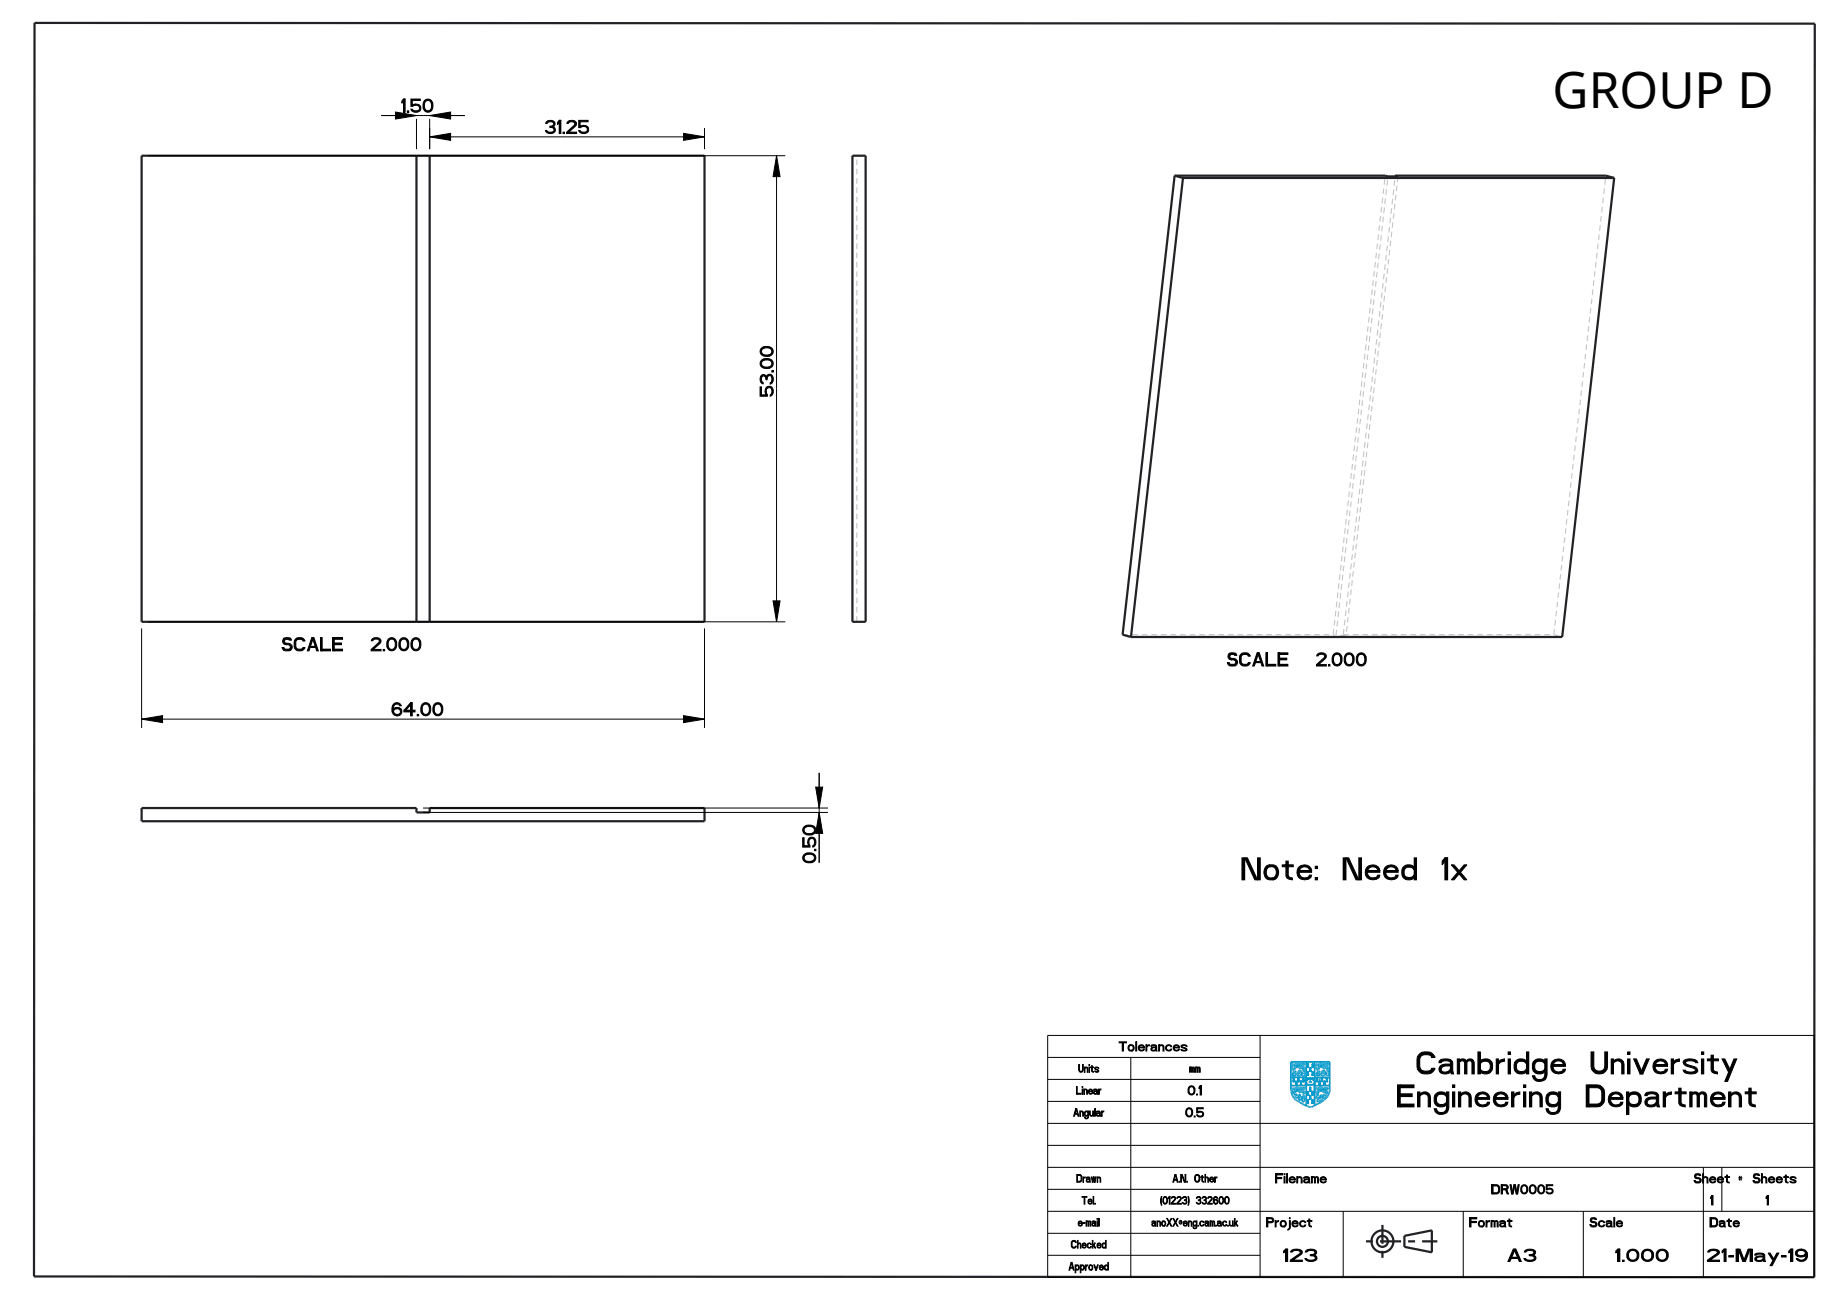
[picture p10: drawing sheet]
<svg xmlns="http://www.w3.org/2000/svg" width="420mm" height="297mm" viewBox="0 0 420 297" stroke-linecap="round" stroke-linejoin="round" font-family="sans-serif">
<path d="M310.6 282.3h16.2M314.4 286v-7.4" fill="none" stroke="#222226" stroke-width=".51" stroke-dasharray="1.6 1.6 4.8 1.6" stroke-linecap="butt"/>
<g fill="none" stroke="#222226" stroke-width=".51">
<path d="M7.9 5.2l404.8 .2-.1 285.1-404.9-.2zM32.2 35.4h128v106h-128zM94.7 35.4v106M97.7 35.4v106M193.8 35.4h3v106h-3zM267.1 39.9h47.9l.6 .2h2.3l-.6-.2M267.1 39.9l-11.8 104.4 1.9 .6M267.1 39.9l1.9 .6M317.3 39.9v.2M317.3 39.9h47.9l1.9 .6M269 40.5l-11.8 104.4M269 40.5h98.1"/>
<path d="M367.1 40.5l-11.9 104.4h-98M32.2 183.8h62.5v1h3v-1h62.5v3h-128zM319.4 281.1l6.2-1.3v5l-6.2-1.3z"/>
<circle cx="314.4" cy="282.3" r="1.25"/>
<circle cx="314.4" cy="282.3" r="2.5"/>
</g>
<g fill="none" stroke="#09c" stroke-width=".38">
<path d="M293.5 246.9h3.5v4.6M293.7 242.4v.1M293.7 242.5h.1M293.7 242.5l.5 1.3M293.8 242.4h-.1M293.9 242v-.1l.2 .2M293.9 242v.3l-.1 .1M293.9 242h.1M293.9 244.2h.1M293.9 244.1h.1M293.9 244.1v.1M293.9 244.7h.1"/>
<path d="M293.9 247.5l-.1 .3 .4 1 .2 .2 .3-.2 .3 .2-.1 .2-.3-.1v.5l.4 .1 .6-.9 .1 .9h-.4l-.1 .4a.56 .56 0 0 0 .7-.1 .56 .56 0 0 0 .1-.7l.3 .4-.3 .6h.2l.1 .3 .2-.3a1.04 1.04 0 0 0-.1-1.3M293.9 247.4v.1M293.9 244.6h.1M293.9 244.6v.1M293.9 244.5v.1M293.9 244.5h.1M293.9 245.9h.5h-.4M294 244.1h-.1M294 244.4l-.1 .1M294 244.1h.2M294 244h.1M294 244v.1"/>
<path d="M294 244.2l.1 .1M294 244.2h.1M294 247.4h-.1M294 247.4h.1M294 244.4h.1M294 244.7h.1M294 247.4l.2 .2M294.1 244.3h.1M294.1 244.3l-.1 .1M294.1 245.7h.2M294.1 244h.1M294.1 244.7h-.1"/>
<path d="M294.1 244.7h.1M294.1 242.1h.1M294.1 242.1l.1 .2M294.2 244l.1 .1M294.2 244.1h.1M294.2 244.6l-.2 .1M294.2 245.2v.9M294.2 247.6h.1M294.2 244.6h.1M294.2 247.6l.1 .2M294.2 243.8h.1M294.2 244.6l-.1 .1"/>
<path d="M294.2 242.3l.1 .1M294.3 243h.1M294.3 244.1h.1M294.3 242.4h.1M294.3 243l.2 .2M294.3 244.6h-.1M294.3 245.7h-.2M294.3 247.8h.1M294.3 242.4v.1M294.3 247.8v.1M294.3 242.8v.2M294.3 244.6h.1"/>
<path d="M294.3 244.5v.1M294.3 242.5h.1M294.3 242.8h.1M294.3 244.5l.1 .1M294.3 244.5h.1M294.3 247.9h.1M294.4 244.6h.1M294.4 242.5v.2M294.4 242.7l-.1 .1M294.4 243.8h-.1M294.4 242.7h.1M294.4 244.6v.1"/>
<path d="M294.4 247.9v.2M294.4 245.8h-.4M294.4 244.1h-.1M294.4 247.6v.2a.38 .38 0 0 1 0 .7v-.3M294.4 248.1v.1M294.4 247.6h.1M294.4 244.7h.1M294.5 247.5l-.1 .1M294.5 243.7l-.2 .1M294.5 244.7h.1M294.5 244l-.2 .1M294.5 243.2h.1"/>
<path d="M294.5 244h.1M294.5 243.6v.1M294.5 247.5h.1M294.5 246.6h.5h-.5M294.6 244.6v.1M294.6 244.7h-.1M294.6 244.6h-.1M294.6 244.6h.1M294.6 243.6h-.1M294.6 242l-.3 .2 .3 .4-.1 .6M294.6 241.9h.1M294.6 244.5v.1"/>
<path d="M294.6 243.6h.1M294.6 244.5h.1M294.6 241.9v.1M294.6 244.4v.1M294.6 241.8l.1 .1M294.6 241.8v.1M294.6 246.5h.3M294.6 244.4h.1M294.6 243.5l.1 .1M294.7 243.6l-.2 .4M294.7 244.3l-.1 .1M294.7 242.2l.2 .2z"/>
<path d="M294.7 242.2h.1M294.7 244.3h.1M294.7 247.3l-.2 .2M294.7 247.6l.2 .2zM294.7 247.6h.1M294.8 245.9v.9M294.8 247.3h-.1M294.8 241.8l.3 .1M294.8 241.8h.1M294.8 244.2l-.1 .1M294.8 247.3h.1M294.8 242.5h.2v.3h-.2z"/>
<path d="M294.8 247.3h.3M294.8 244.1v.1M294.8 248l.3-.1-.1 .4h-.1zM294.9 246.4h-.2M294.9 244.1h-.1M294.9 244.1h.1M295 246.5h-.4M295 244.6h.1M295 242.2l.1-.1-.1 .3zM295 245.9h.5h-.5M295 247.7l.1-.1-.1 .3zM295 244.3h.1"/>
<path d="M295 244.2h.1M295 244.2v.1M295.1 244.2h.2M295.1 244.2h-.1M295.1 241.9h.1M295.1 247.3h.1M295.1 244.3h.1M295.1 244.3l-.1 .3M295.1 245.7h.3M295.2 241.9h.1M295.2 245.7h.2M295.2 241.9l.2 .5"/>
<path d="M295.2 247.6h-.1M295.2 247.3l.2 .2M295.2 245.2v.9M295.2 243.6l-.3 .5M295.3 245.2v.9M295.3 243.6h-.1M295.3 244.2h.1M295.3 242.4l-.1 .2 .2 .3 .7 .1M295.3 245.7h-.1M295.4 242.4h-.1M295.4 247.5h.1M295.4 247.9l-.1 .1a.81 .81 0 0 0 1 .5h.1"/>
<path d="M295.4 244.2h.1M295.4 247.8v.1M295.4 247.5v.1M295.4 244.2v.1M295.4 247.6v.2M295.4 244.3h.1M295.4 245.8h-.3M295.5 243.6h.1M295.5 247.6l.1 .4 .8 .4M295.5 242a.95 .95 0 0 0 .9 1M295.5 243.6l.1 .4M295.5 242h.1"/>
<path d="M295.5 243.5v.1M295.6 244v.1M295.6 243.5h-.1M295.6 244.1l-.1 .2M295.6 246.6l.5-.1-.5 .1M295.6 243.4l-.3 .2M295.6 243.4h.1M295.6 243.4v.1M295.6 246.5h.4h-.4M295.7 246.4h.3M295.7 243.4v.1M295.7 242.2l.6 .3"/>
<path d="M295.7 243.5h.1M295.7 242.2h.1M295.7 242.1v.1M295.7 246.4h.2M295.8 242.1h-.1M295.8 243.5v.1M295.8 247.6v.2l.3 .1a.58 .58 0 0 1 .6 .8M295.8 247.6h.1M295.8 247.6l.6 .2M295.8 245.8v1M295.9 243.8l.1 .2M295.9 243.7v.1"/>
<path d="M295.9 243.7h.1M295.9 243.7l.3 .2M295.9 246.3l-.1 .1M295.9 244.2l-.2 .4a.22 .22 0 0 1-.2 .2 .22 .22 0 0 1-.3-.2h-.2M296 244.2h-.1M296 244v.1M296 244.1v.1M296 244.1h.1M296 244.2l.1 .2M296 244.2h.1M296.1 244.4h.1M296.1 244.4v.3"/>
<path d="M296.1 243h.1M296.1 244.7h.1M296.1 244.2h-.1M296.1 245.9h.5M296.2 245.9h.4M296.2 244.2h.1M296.2 244.2h-.1M296.2 243.9h.1M296.2 243.9l.2 .2-.1 .1M296.2 243h.1M296.2 245.7h.3M296.3 245.7h.2"/>
<path d="M296.3 248.8v.1M296.3 248.9h.1M296.3 244.7h-.1M296.3 242.5h.1M296.3 248.9l.1 .1M296.4 244.7h-.1M296.4 242.5l.2 .2M296.4 248.7l-.1 .1M296.4 248.7h.1M296.4 248.4h.1M296.4 244.6v.1M296.4 245.2v.9"/>
<path d="M296.4 244.6h.1M296.4 248.4l.1 .1M296.4 244.6l.2 .1M296.4 248.7h.2M296.4 248.5h.1M296.4 243h.1M296.5 245.7h-.2M296.5 243h-.2M296.5 247.7l-.1 .1M296.5 241.8h.1M296.5 241.8l-.2 .1-.4-.1-.4 .2M296.5 247.2v.2a.71 .71 0 0 0-1 .2"/>
<path d="M296.5 243.7h.1M296.6 247.2l.1 .3-.2 .2M296.6 247.2h-.1M296.6 241.8a.39 .39 0 0 1-.2 .5 .39 .39 0 0 1-.6-.2M296.6 244.7h.1M296.6 242.7h.1M296.6 245.8h-.4M296.6 247.3h.1M296.6 242.7l.1 .4M296.6 243.7h.1M296.6 243.5v.1M296.6 243.5h.1"/>
<path d="M296.6 243.6v.1M296.6 243.6l.1 .1M296.7 243.7v.9l-.1 .1M296.7 243.5l-.1 .1M296.7 248.7h-.1M296.7 243.2l-.5 .1 .3 .4M296.7 243.1v.1M296.9 245.2h2.1v1.5h-2.1zM297 245.4h.2M297 245.5v1.1M297 241.5v3.5h-3.5M297.1 245.7h.2"/>
<path d="M297.1 245.7h.1M297.1 246.4h.2M297.2 246.4h-.1M297.2 250.8h.4l-.4 .1M297.2 246.4h.1M297.2 244.4l.4 .1-.4-.1M297.2 242.7l.5-.1-.5 .1M297.2 248.9l.5 .1-.5-.1M297.2 246.3l.1 .1M297.2 245.1v.4h.3v-.4h-.2M297.2 246.3v.1M297.3 250.7h.3"/>
<path d="M297.3 244.3h.3M297.3 250.7h.2M297.3 244.3h.2M297.3 242.5h.3M297.3 248.8h.3M297.3 245.7h.1M297.3 242.6h.3M297.3 246.4h.1M297.4 243.7v1M297.4 250.1v1M297.4 248.2l.1 .9M297.5 242.9l-.1-1v1"/>
<path d="M297.5 241.9v1M297.5 248.2v1M297.5 245.4h.3M297.5 250.6h-.2M297.5 244.2h-.2M297.5 242.4h-.1M297.5 248.7h-.1M297.6 250.8h-.4M297.6 244.3l-.4 .1M297.6 242.6h-.3M297.6 248.8h-.3M297.7 246h.5a.27 .27 0 0 1-.2 .2 .27 .27 0 0 1-.3-.2z"/>
<path d="M297.7 249.9l.5-.1-.5 .1M297.7 247.9l.5 .1h-.5M297.7 243.6l.5-.1-.5 .1M297.8 249.7h.3M297.8 247.8h.3M297.8 247.9h.3M297.8 243.4h.3M297.8 245.1h.3v.4h-.3v-.4M297.9 249.7h.1M297.9 243.4h.2M297.9 247.2v1M297.9 249.1v1"/>
<path d="M297.9 251.8v.1M298 251.8h-.1M298 251.8h.1M298 242.8l-.1 1M298 247.7h-.1M298 249.6h-.1M298.1 243.3h-.2M298.1 251.8h-.1M298.1 245.4h.3M298.1 249.8h-.3M298.1 247.9h-.3M298.1 247.9h-.4"/>
<path d="M298.2 243.5h-.4M298.2 248.9l.5 .1-.5-.1M298.2 250.8h.5h-.5M298.3 242.7l.4-.1-.4 .1M298.3 244.4h.4h-.4M298.3 250.7h.3M298.3 248.8h.3M298.4 244.3h.2M298.4 250.6h.2M298.4 242.5h.3M298.4 245.1h.2v.4h-.2v-.4M298.4 242.6h.2"/>
<path d="M298.4 242.4h.2l-.2 .1M298.5 248.2v.9M298.5 250.1v.9M298.5 243.7v1M298.5 248.2v1M298.5 242.9v-1v1M298.5 241.9v1M298.5 250.6h-.1M298.5 248.7h-.1M298.6 246.4l.1 .1M298.6 244.2h-.2M298.6 246.4h.2"/>
<path d="M298.6 246.4h.1M298.6 245.7l.1 .1M298.6 245.7h.1M298.6 245.3h.3M298.7 250.7l-.4 .1h.4M298.7 248.9h-.4M298.7 248.8h-.4M298.7 244.3l-.4 .1M298.7 242.6h-.4M298.7 244.4h-.5M298.7 245.7h.1M298.7 245.7h-.1"/>
<path d="M298.8 246.4l-.1 .1M298.8 245.7h.1M298.8 245.7l-.1 .1M298.9 245.5v1.1M298.9 251.4a5.2 5.2 0 0 0 3.3-2.7l.2-7.2h-8.9v6.1a3.5 3.5 0 0 0 2.4 3.3l2 1M298.9 251.4l-.8 .4M298.9 241.5v3.5h3.5M299.1 247.9h.1M299.1 247.8v.1M299.1 247.9l.4 1 .3-.1 .1 .2-.1 .3h-.6l.2 .2-.2 .3h.5l.7-.9-.1 .8-.2 .1a.55 .55 0 0 0-.5 .8l.1-.1a1.3 1.3 0 0 0 1.1-.7l-.1-.4 .2-.5 .3 .2-.4 .3 .3 .4 .9-1.4-1-.7h1v-.3l-.2 .1a.51 .51 0 0 0-.8-.1 .51 .51 0 0 0 .1 .8l.5 .4-.7-.2M299.1 247.8h.1M299.2 247.4l.3 .1"/>
<path d="M299.2 247.4l.1 .3-.2 .1M299.2 247.4h.1M299.2 242.3l.5 1.5M299.2 242.3l.1 .1M299.2 245.9h.5h-.5M299.3 244.1h.1M299.3 244v.1M299.3 245.7h.3M299.3 244.1l.1 .1M299.3 244.7h.1M299.4 244.5h.1M299.4 244.6l-.1 .1"/>
<path d="M299.4 244.6h.1M299.4 244.1v.1M299.4 244.6v.1M299.4 244.5v.1M299.4 244h-.1M299.4 244.4v.1M299.4 244.7h.1M299.4 245.7h.2M299.4 244l-.1 .1M299.4 244.4h.1M299.4 244.2h.1M299.5 244.6l-.1 .1"/>
<path d="M299.5 247.5h.1M299.5 244.2h.1M299.5 245.2v.9M299.5 244.3l-.1 .1M299.5 244h.1M299.5 244h-.1M299.5 244.6h.1M299.5 244.2v.1M299.5 244.3h.1M299.5 247.5l.1 .2M299.6 244.6h-.1M299.6 245.7h-.2"/>
<path d="M299.6 242v.1M299.6 242l-.3-.1v.5M299.6 244h.1M299.6 248.4h.1M299.6 247.7v.1M299.6 242.1l.2 .3M299.6 244.6h.1M299.6 248.4l.2 .2M299.6 247.8h.1M299.6 247.8l.1 .1M299.6 248.2v.2M299.7 247.9v.2"/>
<path d="M299.7 248.2h-.1M299.7 245.8h-.4M299.7 244.6h-.1M299.7 243h.1M299.7 244h.1M299.7 244.5v.1M299.7 243v.1M299.7 244.5h.1M299.7 247.5l.2 .5-.1 .6M299.7 248.1v.1M299.7 248.1h.1M299.7 243.1l.1 .1"/>
<path d="M299.7 247.5h.1M299.8 244.4v.1M299.8 244.4l-.1 .1M299.8 244.5v.1M299.8 244.5h-.1M299.8 244.5h.1M299.8 243.7l-.1 .1M299.8 242.7l-.1 .3M299.8 242.4v.1M299.8 242.5v.2M299.8 242.7h.1M299.8 243.2h.1"/>
<path d="M299.8 244.6h.1M299.8 244.6l.1 .1M299.8 248.6h.1M299.8 246.5l.5 .1M299.9 242l-.1 .1a.91 .91 0 0 1 0 1.1M299.9 244h-.1M299.9 244.7h.1M299.9 244h.1M299.9 242h.1M299.9 247.3h.1M299.9 247.4l-.2 .1M299.9 246.4h.3"/>
<path d="M299.9 247.3v.1M299.9 244.6v.1M299.9 244.6h.1M300 247.2l.1 .1M300 247.2l-.1 .1M300 244.5l-.1 .1M300 243.5l-.2 .2M300 244.5h.1M300 243.5h.1M300 244.4v.1M300 244.4h.1M300.1 244.4h-.1"/>
<path d="M300.1 247.6l.1 .2zM300.1 247.6h.1M300.1 243.5h-.1M300.1 245.8v1M300.1 244.3v.1M300.1 243.5l-.2 .5M300.1 247.2l.4 .1M300.1 242.1l.2 .2-.2-.2M300.1 247.2h.1M300.1 242.1h.1M300.2 247.9h.2l-.1 .3h-.1zM300.2 246.3h-.2"/>
<path d="M300.2 241.8l-.3 .2M300.2 241.8h.4M300.2 241.8h.1M300.2 242.5l.3-.1-.1 .3-.1 .1zM300.3 246.5h-.4M300.3 244l-.2 .3M300.3 244h.1M300.3 247.6l.2-.1-.2 .3zM300.4 245.8h.4M300.4 242.2l.2-.1-.2 .3zM300.5 245.7h.2M300.5 245.8h.2"/>
<path d="M300.5 244.2v.1M300.5 244.1v.1M300.5 244.1h.1M300.5 247.3h.1M300.5 244.4l-.1 .1 .1 .2 .5-.1M300.5 244.3v.1M300.5 247.3l.2 .5M300.5 244.3h.1M300.6 245.1v1M300.6 241.8h.1M300.6 241.8l.1 .2M300.7 243.6l-.4 .4"/>
<path d="M300.7 247.8l-.1 .2 .2 .4M300.7 245.6h-.2M300.7 243.5v.1M300.7 247.8h.1M300.7 244.1h.1M300.7 244.1h-.2M300.7 242h.1M300.8 242h.1M300.8 242.4l-.1 .1a.75 .75 0 0 0 .9 .5M300.8 244.1v.1M300.8 242.3v.1M300.8 242v.1"/>
<path d="M300.8 245.8h-.4M300.8 242.1h.1M300.8 244.2h.1M300.8 245.8l-.4 .1M300.8 242.2v.1M300.9 248.4h-.1M300.9 242.1v.1M300.9 242.2l.1 .3 .9 .5M300.9 244.2h.1M300.9 243.5v.1M300.9 243.6l.1 .4M300.9 243.6h.1"/>
<path d="M300.9 243.5h.1M300.9 246.6l.5-.1-.5 .1M301 244.2h-.1M301 246.5h.4h-.4M301 244h.1M301 243.4l-.1 .1M301 244.2h.1M301 244v.1M301 244.1v.1M301 243.4h.1M301 244.6h.1M301 246.4h.3"/>
<path d="M301.1 243.4h-.1M301.1 243.4l-.4 .1M301.1 243.4h.1M301.1 246.4h.2M301.2 245.8v1M301.2 242.1l.2 .2M301.2 243.4h.1M301.2 242.1h.1M301.2 243.4v.1M301.2 243.5h.1M301.3 246.3l-.2 .1M301.3 243.7v.1"/>
<path d="M301.3 243.7l.1 .1M301.3 243.7h.1M301.3 243.8h.1M301.3 243.8l.1 .3M301.4 244.2l-.4 .4M301.4 244.2h.1M301.4 243.8h.1M301.4 242.3h.1M301.4 244.3v.1M301.4 244.1v.1M301.4 244.4h.1M301.4 243.8l.4 .2v.2"/>
<path d="M301.4 244.1h.1M301.4 242.3l.1 .1a.62 .62 0 0 1 .6 .7M301.4 244.2v.1M301.5 244.2h-.1M301.5 245.9h.4h-.4M301.5 244.4h.1M301.5 244.4h-.1M301.5 244.5l.1 .2 .2-.1M301.5 244.4v.1M301.6 245.7h.3M301.6 243h.1M301.6 244.1l-.1 .1"/>
<path d="M301.6 244.1l.1 .1M301.6 245.7h.2M301.7 243h.1M301.7 244.2h.1M301.7 243.3h.1M301.7 243.3v.1M301.7 243.2v.1M301.7 243.4l.3 .2M301.7 243.2h.1M301.7 245.2v.9M301.8 244.2h-.1M301.8 245.7h-.2"/>
<path d="M301.8 244.6h.1M301.8 243h.1M301.9 244.6h-.1M301.9 244.6h.2M301.9 245.8h-.4M301.9 241.7l-.1 .2a.65 .65 0 0 0-.9 .2M301.9 241.7l.2 .3-.3 .3-.6-.2M301.9 241.7h.1M302 241.8h.1M302 243.5l.1 .1M302 243.5h.1M302.1 243.5v.1"/>
<path d="M302.1 243.6h-.1M302.1 243.6h.1M302.1 243.2h-.3M302.1 243.6v1M302.1 243.1v.1M302.1 244.6h.1M302.3 246.9h-3.4v4.5M302.4 247.6v.1"/>
<circle cx="294.2" cy="245.3" r=".08"/>
<circle cx="294.8" cy="246" r=".06"/>
<circle cx="294.8" cy="246" r=".08"/>
<circle cx="295.3" cy="245.3" r=".06"/>
<circle cx="295.3" cy="245.3" r=".08"/>
<circle cx="295.8" cy="246" r=".06"/>
<circle cx="295.8" cy="246" r=".08"/>
<circle cx="296.4" cy="245.3" r=".06"/>
<circle cx="296.4" cy="245.3" r=".08"/>
<circle cx="297.4" cy="243.8" r=".06"/>
<circle cx="297.4" cy="250.2" r=".06"/>
<circle cx="297.4" cy="250.2" r=".08"/>
<circle cx="297.4" cy="243.8" r=".08"/>
<circle cx="297.4" cy="242.1" r=".06"/>
<circle cx="297.4" cy="248.3" r=".06"/>
<circle cx="297.4" cy="242.1" r=".08"/>
<circle cx="297.4" cy="248.3" r=".08"/>
<circle cx="297.9" cy="249.2" r=".06"/>
<circle cx="297.9" cy="247.4" r=".06"/>
<circle cx="297.9" cy="247.4" r=".08"/>
<circle cx="297.9" cy="249.3" r=".08"/>
<circle cx="298" cy="243" r=".06"/>
<circle cx="298" cy="243" r=".08"/>
<circle cx="298.5" cy="248.3" r=".06"/>
<circle cx="298.5" cy="250.2" r=".06"/>
<circle cx="298.5" cy="248.3" r=".08"/>
<circle cx="298.5" cy="250.2" r=".08"/>
<circle cx="298.5" cy="243.8" r=".06"/>
<circle cx="298.5" cy="243.8" r=".08"/>
<circle cx="298.5" cy="242.1" r=".06"/>
<circle cx="298.5" cy="242.1" r=".08"/>
<circle cx="299.5" cy="245.3" r=".06"/>
<circle cx="299.5" cy="245.3" r=".08"/>
<circle cx="300.1" cy="245.9" r=".06"/>
<circle cx="300.1" cy="245.4" r=".06"/>
<circle cx="300.1" cy="245.9" r=".08"/>
<circle cx="300.6" cy="245.3" r=".06"/>
<circle cx="300.6" cy="245.3" r=".08"/>
<circle cx="301.2" cy="246" r=".06"/>
<circle cx="301.2" cy="246" r=".08"/>
<circle cx="301.7" cy="245.3" r=".06"/>
<circle cx="301.7" cy="245.3" r=".08"/>
</g>
<g fill="none" stroke="#c2c2cc" stroke-width=".25">
<path d="M193.8 35.4h.1M193.8 36.3v1.2M193.8 38.4v1.3M193.8 35.4h.6M194.8 35.4h.1M194.8 36.3v1.2M194.8 38.4v1.3M193.8 40.5v1.3M193.8 42.6v1.3M193.8 44.7v1.3M193.8 46.9v1.2M193.8 49v1.3"/>
<path d="M193.8 51.1v1.3M193.8 53.2v1.3M193.8 55.3v1.3M193.8 57.5v1.2M193.8 59.6v1.3M194.8 40.5v1.3M194.8 42.6v1.3M194.8 44.7v1.3M194.8 46.9v1.2M194.8 49v1.3M194.8 51.1v1.3M194.8 53.2v1.3"/>
<path d="M194.8 55.3v1.3M194.8 57.5v1.2M194.8 59.6v1.3M312.8 59.6l-.2 1.2M313 57.5l-.1 1.2M313.2 55.4l-.1 1.3M313.4 59.7l-.1 1.3M313.5 53.3l-.2 1.3M313.6 57.7l-.1 1.2M313.7 51.2l-.1 1.3M313.9 55.6l-.2 1.2M313.9 49.1l-.1 1.3"/>
<path d="M314.1 53.5l-.1 1.2M314.2 47l-.2 1.3M314.3 51.4l-.1 1.2M314.4 45l-.1 1.2M314.6 49.3l-.2 1.3M314.7 42.9l-.2 1.2M314.8 47.2l-.1 1.3M314.9 40.8l-.2 1.2M315 45.1l-.1 1.3M315.2 58l-.1 1.3M315.3 43l-.2 1.3M315.5 55.9l-.2 1.2"/>
<path d="M315.5 41l-.1 1.2M315.7 53.7l-.1 1.3M315.8 58.9l-.2 1.3M316 51.6l-.2 1.3M316 56.8l-.1 1.3M316.2 49.5l-.1 1.3M316.3 54.7l-.2 1.3M316.4 47.4l-.1 1.2M316.5 52.6l-.1 1.3M316.7 45.2l-.2 1.3M316.7 50.6l-.1 1.2M316.9 43.1l-.1 1.3"/>
<path d="M317 48.5l-.2 1.2M317.2 41l-.2 1.2M317.2 46.4l-.1 1.2M317.3 40.1h.1M317.4 44.3l-.1 1.3M317.7 42.2l-.2 1.3M317.9 40.1l-.1 1.3M362.9 59.6l-.1 1.2M363.2 57.5l-.2 1.2M363.4 55.4l-.1 1.3M363.6 53.3l-.1 1.3M363.9 51.2l-.2 1.3"/>
<path d="M364.1 49.1l-.1 1.3M364.4 47l-.2 1.3M364.6 45l-.1 1.2M364.8 42.9l-.1 1.2M365.1 40.8l-.2 1.2M193.8 61.7v1.3M193.8 63.8v1.3M193.8 65.9v1.3M193.8 68.1v1.2M193.8 70.2v1.3M193.8 72.3v1.3M193.8 74.4v1.3"/>
<path d="M193.8 76.5v1.3M193.8 78.7v1.2M194.8 61.7v1.3M194.8 63.8v1.3M194.8 65.9v1.3M194.8 68.1v1.2M194.8 70.2v1.3M194.8 72.3v1.3M194.8 74.4v1.3M194.8 76.5v1.3M194.8 78.7v1.2M310.6 78.4l-.1 1.2"/>
<path d="M310.9 76.3l-.2 1.2M311.1 74.2l-.1 1.2M311.3 78.5l-.2 1.3M311.3 72.1l-.1 1.3M311.5 76.5l-.1 1.2M311.6 70l-.2 1.3M311.7 74.4l-.1 1.2M311.8 67.9l-.1 1.3M312 72.3l-.2 1.2M312.1 65.8l-.2 1.3M312.2 70.2l-.1 1.2M312.3 63.7l-.2 1.3"/>
<path d="M312.4 68.1l-.1 1.3M312.5 61.7l-.1 1.2M312.7 66l-.2 1.3M312.8 79.3l-.1 1.2M312.9 63.9l-.1 1.3M313.1 77.1l-.2 1.3M313.2 61.8l-.2 1.3M313.3 75l-.1 1.3M313.4 79.8l-.1 1.2M313.6 72.9l-.2 1.3M313.7 77.7l-.2 1.3M313.8 70.7l-.2 1.3"/>
<path d="M313.9 75.6l-.1 1.3M314 68.6l-.1 1.3M314.1 73.5l-.1 1.3M314.3 66.5l-.2 1.3M314.4 71.4l-.2 1.3M314.5 64.4l-.1 1.2M314.6 69.4l-.1 1.2M314.8 62.2l-.2 1.3M314.8 67.3l-.1 1.2M315 60.1l-.1 1.3M315.1 65.2l-.2 1.2M315.3 63.1l-.1 1.2"/>
<path d="M315.5 61l-.1 1.3M360.8 78.4l-.1 1.2M361 76.3l-.1 1.2M361.3 74.2l-.2 1.2M361.5 72.1l-.1 1.3M361.8 70l-.2 1.3M362 67.9l-.2 1.3M362.2 65.8l-.1 1.3M362.5 63.7l-.2 1.3M362.7 61.7l-.1 1.2M193.8 80.8v1.3M193.8 82.9v1.3"/>
<path d="M193.8 85v1.3M193.8 87.1v1.3M193.8 89.3v1.2M193.8 91.4v1.3M193.8 93.5v1.3M193.8 95.6v1.3M193.8 97.7v1.3M193.8 99.9v1.2M194.8 80.8v1.3M194.8 82.9v1.3M194.8 85v1.3M194.8 87.1v1.3"/>
<path d="M194.8 89.3v1.2M194.8 91.4v1.3M194.8 93.5v1.3M194.8 95.6v1.3M194.8 97.7v1.3M194.8 99.9v1.2M308.3 99.2l-.2 1.3M308.5 97.2l-.1 1.2M308.7 95.1l-.1 1.2M308.9 99.4l-.1 1.3M309 93l-.2 1.2M309.1 97.3l-.1 1.3"/>
<path d="M309.2 90.9l-.1 1.2M309.4 95.2l-.2 1.3M309.4 88.8l-.1 1.3M309.6 93.2l-.1 1.2M309.7 86.7l-.2 1.3M309.8 91.1l-.1 1.2M309.9 84.6l-.1 1.3M310.1 89l-.2 1.2M310.2 82.5l-.2 1.3M310.3 86.9l-.1 1.2M310.4 80.5l-.1 1.2M310.6 84.8l-.2 1.3"/>
<path d="M310.7 98.4l-.2 1.3M310.8 82.7l-.2 1.3M310.9 96.3l-.1 1.2M311 80.6l-.1 1.3M311.1 94.1l-.1 1.3M311.3 98.6l-.2 1.2M311.4 92l-.2 1.3M311.5 96.5l-.1 1.2M311.6 89.9l-.1 1.3M311.8 94.4l-.2 1.3M311.9 87.8l-.2 1.2M312 92.3l-.1 1.3"/>
<path d="M312.1 85.6l-.1 1.3M312.2 90.2l-.1 1.3M312.3 83.5l-.1 1.3M312.5 88.1l-.2 1.3M312.6 81.4l-.2 1.3M312.7 86.1l-.1 1.2M312.9 84l-.1 1.2M313.2 81.9l-.2 1.2M358.4 99.2l-.1 1.3M358.7 97.2l-.2 1.2M358.9 95.1l-.1 1.2M359.1 93l-.1 1.2"/>
<path d="M359.4 90.9l-.2 1.2M359.6 88.8l-.1 1.3M359.9 86.7l-.2 1.3M360.1 84.6l-.1 1.3M360.3 82.5l-.1 1.3M360.6 80.5l-.2 1.2M193.8 102v1.3M193.8 104.1v1.3M193.8 106.2v1.3M193.8 108.3v1.3M193.8 110.5v1.2M193.8 112.6v1.3"/>
<path d="M193.8 114.7v1.3M193.8 116.8v1.3M193.8 118.9v1.3M194.8 102v1.3M194.8 104.1v1.3M194.8 106.2v1.3M194.8 108.3v1.3M194.8 110.5v1.2M194.8 112.6v1.3M194.8 114.7v1.3M194.8 116.8v1.3M194.8 118.9v1.3"/>
<path d="M306.1 118l-.1 1.3M306.4 115.9l-.2 1.3M306.6 113.9l-.1 1.2M306.8 118.2l-.2 1.3M306.8 111.8l-.1 1.2M307 116.1l-.1 1.3M307.1 109.7l-.2 1.2M307.2 114l-.1 1.3M307.3 107.6l-.1 1.2M307.5 111.9l-.2 1.3M307.6 105.5l-.2 1.3M307.7 109.9l-.1 1.2"/>
<path d="M307.8 103.4l-.2 1.3M308 107.8l-.2 1.2M308 101.3l-.1 1.3M308.2 105.7l-.2 1.2M308.2 119.7l-.1 1.2M308.4 103.6l-.1 1.2M308.5 117.5l-.2 1.3M308.7 101.5l-.2 1.3M308.7 115.4l-.1 1.3M308.9 119.5l-.1 1.2M309 113.3l-.2 1.3M309.2 117.4l-.2 1.2"/>
<path d="M309.2 111.2l-.1 1.2M309.4 115.3l-.1 1.2M309.5 109l-.2 1.3M309.6 113.2l-.1 1.2M309.7 106.9l-.2 1.3M309.9 111.1l-.2 1.3M309.9 104.8l-.1 1.3M310.1 109l-.1 1.3M310.2 102.7l-.2 1.2M310.3 106.9l-.1 1.3M310.4 100.5l-.1 1.3M310.6 104.8l-.2 1.3"/>
<path d="M310.8 102.8l-.1 1.2M311.1 100.7l-.2 1.2M356.3 118l-.1 1.3M356.5 115.9l-.1 1.3M356.8 113.9l-.2 1.2M357 111.8l-.1 1.2M357.3 109.7l-.2 1.2M357.5 107.6l-.1 1.2M357.7 105.5l-.1 1.3M358 103.4l-.2 1.3M358.2 101.3l-.1 1.3M193.8 121.1v1.2"/>
<path d="M193.8 123.2v1.3M193.8 125.3v1.3M193.8 127.4v1.3M193.8 129.5v1.3M193.8 131.7v1.2M193.8 133.8v1.3M193.8 135.9v1.3M193.8 138v1.3M194.8 121.1v1.2M194.8 123.2v1.3M194.8 125.3v1.3M194.8 127.4v1.3"/>
<path d="M194.8 129.5v1.3M194.8 131.7v1.2M194.8 133.8v1.3M194.8 135.9v1.3M194.8 138v1.3M303.8 138.9l-.2 1.3M304 136.8l-.1 1.3M304.2 134.7l-.1 1.3M304.4 139.1l-.1 1.2M304.5 132.6l-.2 1.3M304.6 137l-.1 1.2M304.7 130.6l-.1 1.2"/>
<path d="M304.9 134.9l-.2 1.3M305 128.5l-.2 1.2M305.1 132.8l-.1 1.3M305.2 126.4l-.2 1.2M305.3 130.7l-.1 1.3M305.4 124.3l-.1 1.2M305.6 128.6l-.2 1.3M305.7 122.2l-.2 1.3M305.8 126.6l-.1 1.2M305.9 120.1l-.1 1.3M306.1 124.5l-.2 1.2M306.1 138.8l-.2 1.3"/>
<path d="M306.3 122.4l-.1 1.2M306.3 136.7l-.1 1.3M306.5 120.3l-.1 1.2M306.6 134.6l-.2 1.2M306.8 138.2l-.1 1.3M306.8 132.4l-.1 1.3M307 136.2l-.1 1.2M307 130.3l-.1 1.3M307.3 134.1l-.2 1.2M307.3 128.2l-.2 1.3M307.5 132l-.1 1.2M307.5 126l-.1 1.3"/>
<path d="M307.7 129.9l-.1 1.3M307.8 123.9l-.2 1.3M308 127.8l-.2 1.3M308 121.8l-.1 1.3M308.2 125.7l-.1 1.3M308.5 123.6l-.2 1.3M308.7 121.5l-.2 1.3M353.9 138.9l-.1 1.3M354.2 136.8l-.2 1.3M354.4 134.7l-.1 1.3M354.7 132.6l-.2 1.3M354.9 130.6l-.2 1.2"/>
<path d="M355.1 128.5l-.1 1.2M355.4 126.4l-.2 1.2M355.6 124.3l-.1 1.2M355.8 122.2l-.1 1.3M356.1 120.1l-.2 1.3M193.8 140.1v1.3h.6M194.8 140.1v1.3M255.3 144.3h1.3M257.5 144.3h1.3M259.6 144.3h1.3M261.8 144.3h1.3M264 144.3h1.3"/>
<path d="M266.2 144.3h1.3M268.3 144.3h1.3M270.5 144.3h1.3M272.7 144.3h1.3M274.9 144.3h1.3M277 144.3h1.3M279.2 144.3h1.3M281.4 144.3h1.3M283.6 144.3h1.3M285.7 144.3h1.3M287.9 144.3h1.3M290.1 144.3h1.3"/>
<path d="M292.3 144.3h1.3M294.4 144.3h1.4M296.6 144.3h1.3M298.8 144.3h1.3M301 144.3h1.3M303.2 144.3h.1M303.2 144.3l.3 .1M303.3 143.1l-.1 1.2M303.5 141l-.1 1.3M303.9 143.3l-.1 1.2M304.2 141.2l-.2 1.2M304.7 144.5h1.4"/>
<path d="M305.5 144.3h1.3M305.5 144.3l.3 .1M305.6 143.1l-.1 1.2M305.8 140.9l-.1 1.3M306.3 142.4l-.1 1.3M306.6 140.3l-.2 1.3M307.6 144.3h1.3M309.8 144.3h1.3M312 144.3h1.3M314.2 144.3h1.3M316.3 144.3h1.3M318.5 144.3h1.3"/>
<path d="M320.7 144.3h1.3M322.9 144.3h1.3M325 144.3h1.3M327.2 144.3h1.3M329.4 144.3h1.3M331.6 144.3h1.3M333.7 144.3h1.3M335.9 144.3h1.3M338.1 144.3h1.3M340.3 144.3h1.3M342.4 144.3h1.4M344.6 144.3h1.3"/>
<path d="M346.8 144.3h1.3M349 144.3h1.3M351.2 144.3h1.3M353.3 144.3h.1M353.3 144.3l1.2 .4M353.5 143.1l-.2 1.2M353.7 141l-.1 1.3"/>
</g>
<g fill="#000">
<path d="M89.9 25.5l4.8 .8-4.8 .8zM97.7 26.3l4.8-.8v1.6zM97.7 31.1l4.8-.8v1.6zM155.4 30.3l4.8 .8-4.8 .8zM176.6 35.4l.8 4.8h-1.6zM65.1 146.3a1.01 1.01 0 0 1 1.3 1.2 1.27 1.27 0 0 1-2.3-.3h.5v.3l.4 .1h.6l.4-.2v-.5l-.4-.3h-.5zM64.5 145.1l.6-.1a.87 .87 0 0 1 1.2 .6h-.5l-.3-.2-.6 .1-.2 .4 .4 .4v.3a.84 .84 0 0 1-.8-.5 .84 .84 0 0 1 .2-1zM67.3 145.3a1.25 1.25 0 0 1 2 .5h-.4a.9 .9 0 0 0-.9-.4 .9 .9 0 0 0-.7 .6v1a.65 .65 0 0 0 .6 .6h.7l.3-.4h.4a1.28 1.28 0 0 1-1.3 .8 1.28 1.28 0 0 1-1.1-1l.1-1.4zM175.8 136.7h1.6l-.8 4.7zM280 149.7a1.01 1.01 0 0 1 1.4 1.2 1.27 1.27 0 0 1-2.3-.2h.4l.1 .2 .3 .2 .9-.1 .2-.3-.1-.4-.4-.2h-.5zM279.5 148.6l.5-.1a.87 .87 0 0 1 1.2 .5h-.5l-.2-.2-.6 .1-.2 .5 .3 .3v.4a.84 .84 0 0 1-.7-.6 .84 .84 0 0 1 .2-.9zM282.2 148.7a1.24 1.24 0 0 1 2.1 .5h-.4a.9 .9 0 0 0-.9-.4 .9 .9 0 0 0-.8 .7v.9a.65 .65 0 0 0 .7 .7l.7-.1 .3-.3h.4a1.28 1.28 0 0 1-1.3 .8 1.28 1.28 0 0 1-1.1-1.1v-1.3z"/>
<path d="M32.2 163.5l4.8-.8v1.6zM155.4 162.7l4.8 .8-4.8 .8zM186.3 184.8l.8 4.7h-1.6zM185.5 179h1.6l-.8 4.8zM264.1 272.1h.1l-.2 .9 .2 1.1a2.38 2.38 0 0 1-.1-2zM339.5 269.4l1.1 .1 .4 .4v1.2l-.4 .4h-1.1v-.2l1-.1 .2-.4-.1-1-1.1-.1zM351.6 269.4h1.5v.2h-1.3v.8l.5-.2v.2l-.7 .2zM352.3 270.2a.71 .71 0 0 1 .9 .9 .71 .71 0 0 1-1.2 .4l-.4-.5h.2a.55 .55 0 0 0 .8 .3 .55 .55 0 0 0 .1-.9h-.4z"/>
</g>
<g fill="none" stroke="#000" stroke-width=".23">
<path d="M33.7 35.4h144.9M86.7 26.3h19M89.9 25.5l4.8 .8-4.8 .8zM94.7 27v6.9M97.7 26.3l4.8-.8v1.6zM97.7 31.1l4.8-.8v1.6zM97.7 27v6.9M97.7 31.1h62.5M155.4 30.3l4.8 .8-4.8 .8zM160.2 29.1v4.8M176.6 35.4l.8 4.8h-1.6zM176.6 35.4v106"/>
<path d="M175.8 136.7h1.6l-.8 4.7zM32.2 142.9v22.6M33.7 141.4h144.9M64.5 145.1l.6-.1a.87 .87 0 0 1 1.2 .6h-.5l-.3-.2-.6 .1-.2 .4 .4 .4v.3a.84 .84 0 0 1-.8-.5 .84 .84 0 0 1 .2-1zM65.1 146.3a1.01 1.01 0 0 1 1.3 1.2 1.27 1.27 0 0 1-2.3-.3h.5v.3l.4 .1h.6l.4-.2v-.5l-.4-.3h-.5zM67.3 145.3a1.25 1.25 0 0 1 2 .5h-.4a.9 .9 0 0 0-.9-.4 .9 .9 0 0 0-.7 .6v1a.65 .65 0 0 0 .6 .6h.7l.3-.4h.4a1.28 1.28 0 0 1-1.3 .8 1.28 1.28 0 0 1-1.1-1l.1-1.4zM160.2 142.9v22.6M279.5 148.6l.5-.1a.87 .87 0 0 1 1.2 .5h-.5l-.2-.2-.6 .1-.2 .5 .3 .3v.4a.84 .84 0 0 1-.7-.6 .84 .84 0 0 1 .2-.9zM280 149.7a1.01 1.01 0 0 1 1.4 1.2 1.27 1.27 0 0 1-2.3-.2h.4l.1 .2 .3 .2 .9-.1 .2-.3-.1-.4-.4-.2h-.5zM282.2 148.7a1.24 1.24 0 0 1 2.1 .5h-.4a.9 .9 0 0 0-.9-.4 .9 .9 0 0 0-.8 .7v.9a.65 .65 0 0 0 .7 .7l.7-.1 .3-.3h.4a1.28 1.28 0 0 1-1.3 .8 1.28 1.28 0 0 1-1.1-1.1v-1.3zM32.2 163.5l4.8-.8v1.6zM32.2 163.5h128"/>
<path d="M155.4 162.7l4.8 .8-4.8 .8zM185.5 179h1.6l-.8 4.8zM186.3 175.8v20.4M96.2 184.8h92.1M96.2 183.8h92.1M186.3 184.8l.8 4.7h-1.6zM238.2 235.5h174.3v55h-174.3zM286.5 235.5v55M238.2 255.5h174.3M238.2 250.5h48.3M238.2 245.5h48.3M238.2 240.5h48.3"/>
<path d="M257.1 240.5v50M238.2 275.5h174.3M238.2 270.5h48.3M238.2 265.5h174.3M238.2 260.5h48.3M264.1 272.1h.1l-.2 .9 .2 1.1a2.38 2.38 0 0 1-.1-2zM305.4 275.5v15M332.7 275.5v15M339.3 269.4h.2v2.1h-.2zM339.5 269.4l1.1 .1 .4 .4v1.2l-.4 .4h-1.1v-.2l1-.1 .2-.4-.1-1-1.1-.1zM351.6 269.4h1.5v.2h-1.3v.8l.5-.2v.2l-.7 .2zM352.3 270.2a.71 .71 0 0 1 .9 .9 .71 .71 0 0 1-1.2 .4l-.4-.5h.2a.55 .55 0 0 0 .8 .3 .55 .55 0 0 0 .1-.9h-.4z"/>
<path d="M360 275.5v15M387.3 265.5v25M391.5 265.5v10M238.2 285.5h48.3M238.2 280.5h48.3"/>
</g>
<path d="M339.4 269.4v2.1" fill="none" stroke="#000" stroke-width=".26"/>
<text font-size="11.3" x="353" y="24.6">GROUP D</text>
<g font-size="6.5">
<text x="282.4" y="200.1">Note: Need 1x</text>
<text x="320" y="244.2">Cambridge University</text>
<text x="316.1" y="251.7">Engineering Department</text>
</g>
<g font-size="3.9">
<text x="91.4" y="25.5">1.50</text>
<text x="124" y="30.4">31.25</text>
<text x="175.8" y="90.1" transform="rotate(-90 175.8 90.1)">53.00</text>
<text x="68" y="148">SCALE</text>
<text x="84.5" y="148">2.000</text>
<text x="283" y="151.5">SCALE</text>
<text x="299.5" y="151.5">2.000</text>
<text x="89.1" y="162.8">64.00</text>
<text x="185.5" y="196.2" transform="rotate(-90 185.5 196.2)">0.50</text>
</g>
<g font-size="3.6">
<text x="291.7" y="286.9">123</text>
<text x="343.5" y="286.9">A3</text>
<text x="366.6" y="286.9">1.000</text>
<text x="387.2" y="286.9">21-May-19</text>
</g>
<g font-size="2.7">
<text x="254.2" y="239">Tolerances</text>
<text x="269.4" y="249">0.1</text>
<text x="269.4" y="254">0.5</text>
<text x="289.4" y="269">Filename</text>
<text x="385.3" y="269">Sheet</text>
<text x="395.5" y="269"># Sheets</text>
<text x="340.7" y="271.5">DRW0005</text>
<text x="388.6" y="274">1</text>
<text x="401.2" y="274">1</text>
<text x="288" y="279">Project</text>
<text x="334.2" y="279">Format</text>
<text x="361.5" y="279">Scale</text>
<text x="388.8" y="279">Date</text>
</g>
<g font-size="2.3">
<text x="245" y="243.8">Units</text>
<text x="270.7" y="243.8">mm</text>
<text x="244.4" y="248.8">Linear</text>
<text x="243.9" y="253.8">Angular</text>
<text x="245" y="268.8">Drawn</text>
<text x="266.4" y="268.8">A.N. Other</text>
<text x="245.5" y="273.8">Tel.</text>
<text x="264.2" y="273.8">(01223) 332600</text>
<text x="244.4" y="278.8">e-mail</text>
<text x="262.3" y="278.8">anoXX@eng.cam.ac.uk</text>
<text x="243.9" y="283.8">Checked</text>
<text x="243.3" y="288.8">Approved</text>
</g>
</svg>
